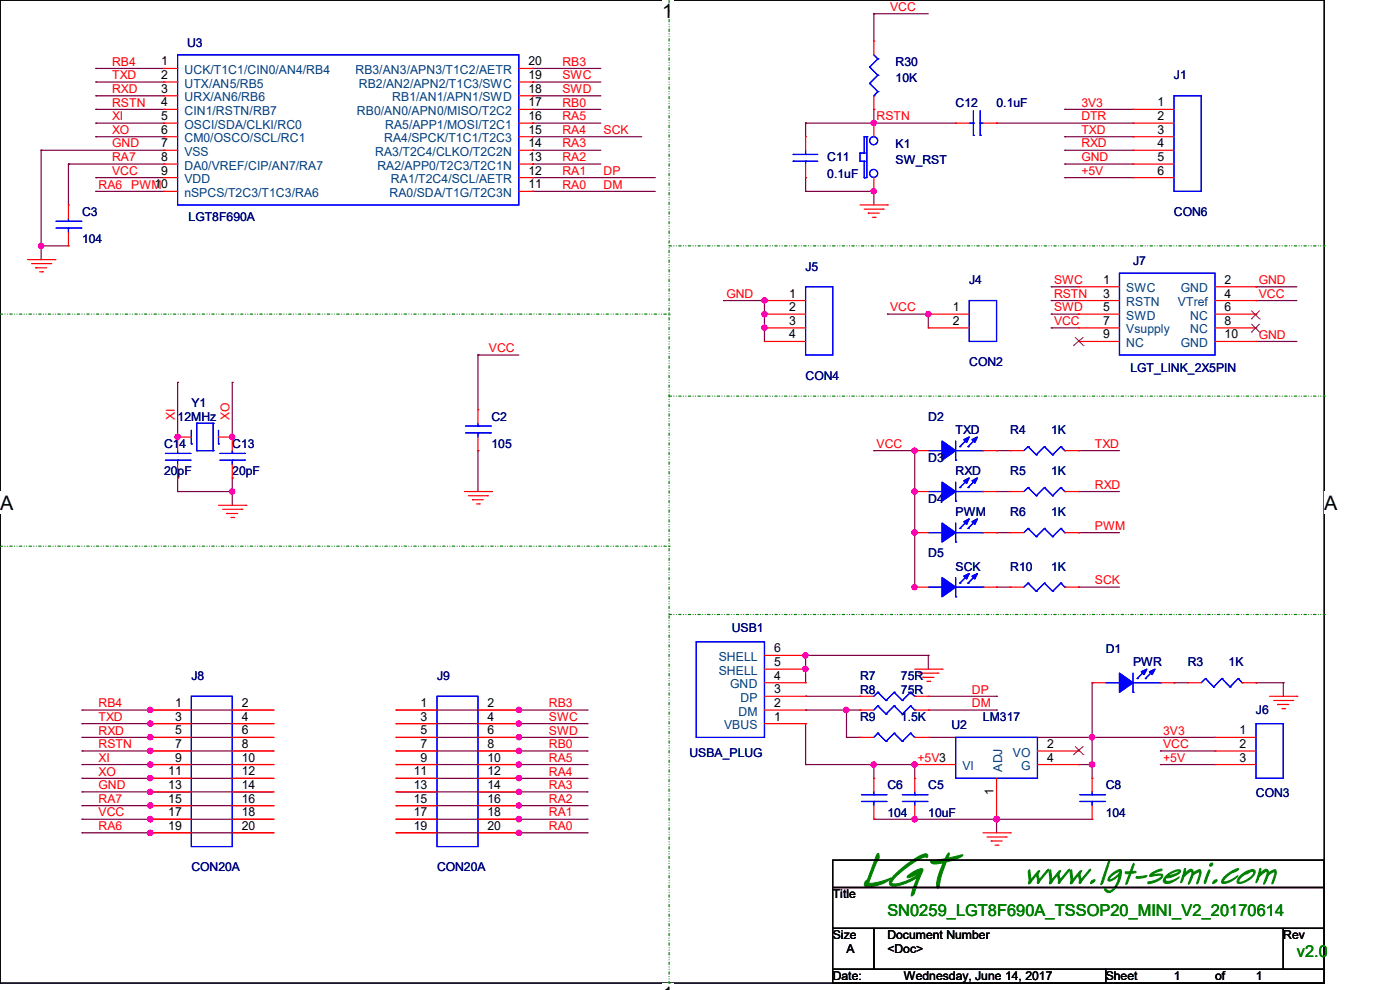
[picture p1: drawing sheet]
<svg xmlns="http://www.w3.org/2000/svg" width="297mm" height="210mm" viewBox="0 0 297 210" stroke-linecap="round" stroke-linejoin="round" font-family="sans-serif">
<path d="M0 0h280.9v208.5h-280.9z" fill="none" stroke="#000" stroke-width=".25"/>
<g fill="#fff">
<path d="M140.5 0h2.3v4.8h-2.3z"/>
<path d="M140.5 208.5h2.3v1.5h-2.3z"/>
<path d="M0 104.3h2.9v4.7h-2.9z"/>
<path d="M280.8 104.3h3v4.7h-3z"/>
</g>
<path d="M141.9 0v208.5M141.9 52.2h139M280.9 52.2h.1M0 66.6h141.9M141.9 66.6h.1M141.9 84h139M280.9 84h.1M0 115.9h141.9M141.9 115.9h.1M141.9 130.3h139M280.9 130.3h.1M141.9 208.5h.1" fill="none" stroke="#008000" stroke-width=".25" stroke-dasharray=".5 .5 0 .5 0 .5"/>
<g fill="none" stroke="#800040" stroke-width=".25">
<path d="M20.3 14.5h.1M20.3 17.4h.1M20.3 14.5h14.5M20.3 17.4h14.5M113 14.5h.1M113 17.4h.1M113 14.5h14.5M113 17.4h14.5M185.4 2.9h.1M185.4 2.9v5.8M185.4 2.9h11.5M8.7 31.9h.1"/>
<path d="M8.7 31.9h26.1M8.7 31.9v23.2M14.5 34.8h.1M14.5 34.8h20.3M14.5 34.8v8.7M20.3 20.3h.1M20.3 23.2h.1M20.3 26.1h.1M20.3 29h.1M20.3 37.7h.1M20.3 26.1h14.5M20.3 23.2h14.5"/>
<path d="M20.3 29h14.5M20.3 37.7h14.5M20.3 20.3h14.5M113 20.3h.1M113 23.2h.1M113 26.1h.1M113 29h.1M113 31.9h.1M113 34.8h.1M113 37.7h.1M113 26.1h14.5M113 23.2h14.5"/>
<path d="M113 29h23.1M113 31.9h14.5M113 34.8h14.5M113 37.7h26M113 20.3h14.5M170.9 26.1h.1M170.9 37.7h.1M170.9 26.1v2.9M170.9 37.7v2.9M170.9 26.1h31.8M185.4 23.2h.1M185.4 26.1h.1"/>
<path d="M185.4 23.2v2.9M211.4 26.1h.1M211.4 26.1h29M225.9 23.2h.1M225.9 29h.1M225.9 31.9h.1M225.9 34.8h.1M225.9 37.7h.1M225.9 23.2h14.5M225.9 29h14.5M225.9 31.9h14.5M225.9 34.8h14.5"/>
<path d="M225.9 37.7h14.5M8.7 52.2h.1M8.7 52.2h5.8M20.3 40.6h.1M20.3 40.6h14.5M113 40.6h.1M113 40.6h26M170.9 40.6h.1M170.9 40.6h14.5M185.4 40.6h.1M185.4 40.6v2.9M101.4 75.3h.1"/>
<path d="M101.4 75.3v11.6M101.4 75.3h8.7M153.5 63.8h.1M153.5 63.8h8.7M162.2 63.8h.1M162.2 69.6h.1M162.2 66.6h.1M162.2 63.8v8.6M188.3 66.6h.1M188.3 66.6h8.6M196.9 66.6h.1M196.9 66.6v3"/>
<path d="M223 66.6h.1M223 60.8h.1M223 69.6h.1M223 63.8h.1M223 66.6h5.8M223 63.8h5.8M223 60.8h5.8M223 69.6h5.8M266.4 72.4h.1M266.4 60.8h.1M266.4 63.8h.1M266.4 63.8h8.7"/>
<path d="M266.4 60.8h8.7M266.4 72.4h8.7M37.7 81.1h.1M37.7 81.1v11.6M49.3 81.1h.1M49.3 81.1v11.6M101.4 95.6h.1M101.4 95.6v8.7M185.4 95.6h.1M185.4 95.6h8.7M194.1 95.6h.1M194.1 95.6v28.9"/>
<path d="M211.4 95.6h.1M211.4 95.6h2.9M228.8 95.6h.1M228.8 95.6h8.7M37.7 101.4h.1M37.7 104.3h.1M37.7 101.4v2.9M37.7 104.3h11.6M49.3 101.4h.1M49.3 104.3h.1M49.3 101.4v5.8M194.1 113h.1"/>
<path d="M194.1 104.3h.1M211.4 104.3h.1M211.4 113h.1M211.4 104.3h2.9M211.4 113h2.9M228.8 104.3h.1M228.8 113h.1M228.8 104.3h8.7M228.8 113h8.7M170.9 139h.1M170.9 139v5.8M170.9 139h26"/>
<path d="M196.9 139h.1M196.9 139v2.9M211.4 124.5h.1M211.4 124.5h2.9M228.8 124.5h.1M228.8 124.5h8.7M17.4 150.6h.1M17.4 153.5h.1M17.4 156.4h.1M17.4 159.3h.1M17.4 156.4h40.6M17.4 159.3h40.6"/>
<path d="M17.4 150.6h40.6M17.4 153.5h40.6M31.9 150.6h.1M31.9 153.5h.1M31.9 156.4h.1M31.9 159.3h.1M84 156.4h40.5M84 159.3h40.5M84 150.6h40.5M84 153.5h40.5M110.1 150.6h.1M110.1 153.5h.1"/>
<path d="M110.1 156.4h.1M110.1 159.3h.1M124.5 150.6h.1M124.5 153.5h.1M124.5 156.4h.1M124.5 159.3h.1M170.9 141.9h.1M170.9 147.7h.1M170.9 153.5h.1M170.9 150.6h.1M170.9 153.5v8.7M170.9 150.6h11.6"/>
<path d="M170.9 147.7h11.6M179.6 150.6h.1M179.6 156.4h.1M179.6 156.4h2.9M179.6 150.6v5.8M182.5 156.4h.1M196.9 156.4h60.9M196.9 150.6h14.5M196.9 147.7h14.5M211.4 147.7h.1M211.4 150.6h.1M231.7 156.4h.1"/>
<path d="M231.7 144.8h.1M231.7 144.8v20.3M246.2 159.3h.1M246.2 159.3h11.6M249 144.8h.1M249 144.8h3M266.4 144.8h.1M266.4 144.8h5.8M272.2 144.8h.1M272.2 144.8v2.9M17.4 162.2h.1M17.4 165.1h.1"/>
<path d="M17.4 170.9h.1M17.4 168h.1M17.4 173.8h.1M17.4 176.7h.1M17.4 162.2h40.6M17.4 173.8h40.6M17.4 165.1h40.6M17.4 170.9h40.6M17.4 168h40.6M17.4 176.7h40.6M31.9 162.2h.1M31.9 165.1h.1"/>
<path d="M31.9 168h.1M31.9 170.9h.1M31.9 173.8h.1M31.9 176.7h.1M84 162.2h40.5M84 173.8h40.5M84 165.1h40.5M84 170.9h40.5M84 168h40.5M84 176.7h40.5M110.1 162.2h.1M110.1 165.1h.1"/>
<path d="M110.1 168h.1M110.1 170.9h.1M110.1 173.8h.1M110.1 176.7h.1M124.5 162.2h.1M124.5 165.1h.1M124.5 168h.1M124.5 170.9h.1M124.5 173.8h.1M124.5 176.7h.1M170.9 162.2h.1M170.9 162.2h23.2"/>
<path d="M185.4 162.2h.1M185.4 173.8h.1M185.4 173.8h46.3M185.4 162.2v2.9M194.1 162.2h.1M194.1 173.8h.1M194.1 162.2v2.9M211.4 173.8h.1M211.4 173.8v2.9M228.8 162.2h.1M228.8 162.2h2.9M231.7 162.2h.1"/>
<path d="M246.2 162.2h.1M246.2 162.2h11.6"/>
</g>
<g fill="#f0f" stroke="#f0f" stroke-width=".25">
<circle cx="170.9" cy="141.9" r=".55"/>
<circle cx="170.9" cy="139" r=".55"/>
<circle cx="185.3" cy="162.2" r=".55"/>
<circle cx="194" cy="162.2" r=".55"/>
<circle cx="211.4" cy="173.8" r=".56"/>
<circle cx="194" cy="173.8" r=".56"/>
<circle cx="196.9" cy="66.6" r=".55"/>
<circle cx="162.2" cy="63.7" r=".55"/>
<circle cx="162.2" cy="69.5" r=".55"/>
<circle cx="185.3" cy="26.1" r=".55"/>
<circle cx="185.3" cy="40.6" r=".55"/>
<circle cx="37.7" cy="92.7" r=".55"/>
<circle cx="49.2" cy="92.7" r=".55"/>
<circle cx="49.2" cy="104.3" r=".55"/>
<circle cx="194" cy="104.3" r=".55"/>
<circle cx="194" cy="95.6" r=".55"/>
<circle cx="194" cy="124.5" r=".55"/>
<circle cx="194" cy="112.9" r=".55"/>
<circle cx="231.7" cy="162.2" r=".56"/>
<circle cx="162.2" cy="66.6" r=".55"/>
<circle cx="231.7" cy="156.4" r=".56"/>
<circle cx="8.7" cy="52.2" r=".55"/>
<circle cx="31.9" cy="150.6" r=".55"/>
<circle cx="31.9" cy="153.5" r=".55"/>
<circle cx="31.9" cy="156.4" r=".55"/>
<circle cx="31.9" cy="159.3" r=".56"/>
<circle cx="31.9" cy="162.2" r=".55"/>
<circle cx="31.9" cy="165.1" r=".55"/>
<circle cx="31.9" cy="168" r=".55"/>
<circle cx="31.9" cy="170.9" r=".55"/>
<circle cx="31.9" cy="173.8" r=".56"/>
<circle cx="31.9" cy="176.7" r=".55"/>
<circle cx="110.1" cy="150.6" r=".55"/>
<circle cx="110.1" cy="153.5" r=".55"/>
<circle cx="110.1" cy="156.4" r=".55"/>
<circle cx="110.1" cy="159.3" r=".56"/>
<circle cx="110.1" cy="162.2" r=".55"/>
<circle cx="110.1" cy="165.1" r=".55"/>
<circle cx="110.1" cy="168" r=".55"/>
<circle cx="110.1" cy="170.9" r=".55"/>
<circle cx="110.1" cy="173.8" r=".56"/>
<circle cx="110.1" cy="176.7" r=".55"/>
<circle cx="179.5" cy="150.6" r=".55"/>
</g>
<g fill="none" stroke="#f00" stroke-width=".25">
<path d="M34.8 14.5h.1M34.8 17.4h.1M34.8 14.5h2.9M34.8 17.4h2.9M110.1 14.5h2.9M110.1 17.4h2.9M113 17.4h.1M113 14.5h.1M185.4 8.7h.1M185.4 8.7v2.9M34.8 20.3h.1M34.8 23.2h.1"/>
<path d="M34.8 26.1h.1M34.8 29h.1M34.8 31.9h.1M34.8 34.8h.1M34.8 37.7h.1M34.8 20.3h2.9M34.8 23.2h2.9M34.8 26.1h2.9M34.8 29h2.9M34.8 31.9h2.9M34.8 34.8h2.9M34.8 37.7h2.9"/>
<path d="M110.1 20.3h2.9M110.1 23.2h2.9M110.1 26.1h2.9M110.1 29h2.9M110.1 31.9h2.9M110.1 34.8h2.9M110.1 37.7h2.9M113 37.7h.1M113 34.8h.1M113 31.9h.1M113 29h.1M113 26.1h.1"/>
<path d="M113 23.2h.1M113 20.3h.1M170.9 37.7h.1M170.9 29h.1M170.9 29v2.9M170.9 34.8v2.9M185.4 26.1h.1M185.4 23.2h.1M185.4 20.3v2.9M185.4 26.1v2.9M185.4 37.7v2.9M202.7 26.1h.1"/>
<path d="M202.7 26.1h2.9M208.5 26.1h2.9M211.4 26.1h.1M240.4 23.2h.1M240.4 26.1h.1M240.4 29h.1M240.4 31.9h.1M240.4 34.8h.1M240.4 37.7h.1M240.4 23.2h8.6M240.4 26.1h8.6M240.4 29h8.6"/>
<path d="M240.4 31.9h8.6M240.4 34.8h8.6M240.4 37.7h8.6M5.8 55.1h5.8M6.7 55.9h4.1M7.6 56.8h.1M7.6 56.8h2.3M8.4 57.7h.6M9 57.7h.1M10.8 55.9h.1M11.6 55.1h.1M14.5 43.5h.1"/>
<path d="M14.5 52.2h.1M14.5 43.5v2.9M14.5 49.3v2.9M34.8 40.6h.1M34.8 40.6h2.9M110.1 40.6h2.9M113 40.6h.1M182.5 43.5h5.8M183.3 44.4h4.1M184.2 45.2h.1M184.2 45.2h2.3M185.1 46.1h.5"/>
<path d="M185.4 40.6h.1M185.6 46.1h.1M187.4 44.4h.1M188.3 43.5h.1M162.2 63.8h.1M162.2 66.6h.1M162.2 69.6h.1M162.2 72.4h.1M162.2 63.8h8.7M162.2 66.6h8.7M162.2 69.6h8.7M162.2 72.4h8.7"/>
<path d="M196.9 66.6h.1M196.9 69.6h.1M196.9 66.6h8.7M196.9 69.6h8.7M228.8 60.8h.1M228.8 63.8h.1M228.8 66.6h.1M228.8 69.6h.1M228.8 72.4h.1M228.8 63.8h8.7M228.8 66.6h8.7M228.8 69.6h8.7"/>
<path d="M228.8 72.4h8.7M228.8 60.8h8.7M257.8 63.8h8.6M257.8 66.6h8.6M257.8 69.6h8.6M257.8 72.4h8.6M257.8 60.8h8.6M266.4 60.8h.1M266.4 63.8h.1M266.4 66.6h.1M266.4 69.6h.1M266.4 72.4h.1"/>
<path d="M37.7 92.7h.1M37.7 92.7v2.9M37.7 98.5v2.9M37.7 92.7h2.9M46.4 92.7h2.9M49.3 92.7h.1M49.3 92.7v2.9M49.3 98.5v2.9M101.4 86.9h.1M101.4 95.6h.1M101.4 86.9v2.9M101.4 92.7v2.9"/>
<path d="M194.1 95.6h.1M194.1 95.6h2.8M208.5 95.6h2.9M211.4 95.6h.1M214.3 95.6h.1M214.3 95.6h2.9M225.9 95.6h2.9M228.8 95.6h.1M37.7 101.4h.1M46.4 107.2h5.8M47.2 108h4.1M48.1 108.9h.1"/>
<path d="M48.1 108.9h2.3M49 109.8h.6M49.3 101.4h.1M49.6 109.8h.1M51.3 108h.1M52.2 107.2h.1M98.5 104.3h5.8M99.4 105.2h4M100.2 106h.1M100.2 106h2.3M101.1 106.9h.6M101.7 106.9h.1"/>
<path d="M103.4 105.2h.1M104.3 104.3h.1M194.1 113h.1M194.1 104.3h.1M194.1 104.3h2.8M194.1 113h2.8M208.5 104.3h2.9M208.5 113h2.9M211.4 113h.1M211.4 104.3h.1M214.3 104.3h.1M214.3 113h.1"/>
<path d="M214.3 104.3h2.9M214.3 113h2.9M225.9 104.3h2.9M225.9 113h2.9M228.8 104.3h.1M228.8 113h.1M162.2 139h8.7M170.9 139h.1M194.1 124.5h.1M194.1 124.5h2.8M208.5 124.5h2.9M211.4 124.5h.1"/>
<path d="M214.3 124.5h.1M214.3 124.5h2.9M225.9 124.5h2.9M228.8 124.5h.1M31.9 150.6h.1M31.9 153.5h.1M31.9 156.4h.1M31.9 159.3h.1M31.9 150.6h8.7M31.9 153.5h8.7M31.9 156.4h8.7M31.9 159.3h8.7"/>
<path d="M49.3 150.6h8.7M49.3 153.5h8.7M49.3 156.4h8.7M49.3 159.3h8.7M58 150.6h.1M58 153.5h.1M58 156.4h.1M58 159.3h.1M84 150.6h.1M84 153.5h.1M84 156.4h.1M84 159.3h.1"/>
<path d="M84 150.6h8.7M84 153.5h8.7M84 156.4h8.7M84 159.3h8.7M101.4 150.6h8.7M101.4 153.5h8.7M101.4 156.4h8.7M101.4 159.3h8.7M110.1 150.6h.1M110.1 153.5h.1M110.1 156.4h.1M110.1 159.3h.1"/>
<path d="M162.2 141.9h8.7M162.2 147.7h8.7M162.2 144.8h8.7M162.2 150.6h8.7M162.2 153.5h8.7M170.9 153.5h.1M170.9 150.6h.1M170.9 147.7h.1M170.9 144.8h.1M170.9 141.9h.1M182.5 147.7h.1M182.5 150.6h.1"/>
<path d="M182.5 156.4h.1M182.5 147.7h2.9M182.5 150.6h2.9M182.5 156.4h2.9M194.1 141.9h5.8M194.1 147.7h2.8M194.1 150.6h2.8M194.1 156.4h2.8M194.9 142.8h4.1M195.8 143.7h.1M195.8 143.7h2.3M196.6 144.5h.6"/>
<path d="M196.9 147.7h.1M196.9 150.6h.1M196.9 156.4h.1M197.2 144.5h.1M199 142.8h.1M199.9 141.9h.1M220.1 159.3h8.7M228.8 159.3h.1M231.7 144.8h.1M231.7 144.8h2.9M246.2 144.8h2.8M249 144.8h.1"/>
<path d="M252 144.8h.1M252 144.8h2.8M257.8 156.4h.1M257.8 159.3h.1M257.8 156.4h8.6M257.8 159.3h8.6M263.5 144.8h2.9M266.4 144.8h.1M269.3 147.7h5.8M270.2 148.6h4M271.1 149.4h.1M271.1 149.4h2.3"/>
<path d="M271.9 150.3h.6M272.5 150.3h.1M274.2 148.6h.1M275.1 147.7h.1M31.9 162.2h.1M31.9 165.1h.1M31.9 168h.1M31.9 170.9h.1M31.9 173.8h.1M31.9 176.7h.1M31.9 176.7h8.7M31.9 162.2h8.7"/>
<path d="M31.9 165.1h8.7M31.9 168h8.7M31.9 170.9h8.7M31.9 173.8h8.7M49.3 176.7h8.7M49.3 162.2h8.7M49.3 165.1h8.7M49.3 168h8.7M49.3 170.9h8.7M49.3 173.8h8.7M58 162.2h.1M58 165.1h.1"/>
<path d="M58 168h.1M58 170.9h.1M58 173.8h.1M58 176.7h.1M84 162.2h.1M84 165.1h.1M84 168h.1M84 170.9h.1M84 173.8h.1M84 176.7h.1M84 176.7h8.7M84 162.2h8.7"/>
<path d="M84 165.1h8.7M84 168h8.7M84 170.9h8.7M84 173.8h8.7M101.4 176.7h8.7M101.4 162.2h8.7M101.4 165.1h8.7M101.4 168h8.7M101.4 170.9h8.7M101.4 173.8h8.7M110.1 162.2h.1M110.1 165.1h.1"/>
<path d="M110.1 168h.1M110.1 170.9h.1M110.1 173.8h.1M110.1 176.7h.1M185.4 165.1h.1M185.4 173.8h.1M185.4 165.1v2.9M185.4 170.9v2.9M194.1 162.2h.1M194.1 165.1h.1M194.1 173.8h.1M194.1 162.2h8.6"/>
<path d="M194.1 165.1v2.9M194.1 170.9v2.9M208.5 176.7h5.8M209.4 177.5h4M210.3 178.4h.1M210.3 178.4h2.3M211.1 179.3h.6M211.4 173.8h.1M211.4 165.1v8.7M211.7 179.3h.1M213.4 177.5h.1M214.3 176.7h.1"/>
<path d="M220.1 162.2h8.7M228.8 162.2h.1M231.7 165.1h.1M231.7 173.8h.1M231.7 165.1v2.9M231.7 170.9v2.9M257.8 162.2h.1M257.8 162.2h8.6"/>
</g>
<path d="M176.7 182.5h104.2v5.8h-104.2zM176.7 188.3h104.2v8.6h-104.2zM176.7 196.9h8.7v8.7h-8.7zM185.4 196.9h86.8v8.7h-86.8zM272.2 196.9h8.7v8.7h-8.7zM176.7 205.6h57.9v2.9h-57.9zM234.6 205.6h46.3v2.9h-46.3z" fill="none" stroke="#000" stroke-width=".25"/>
<g fill="none" stroke="#00f" stroke-width=".25">
<path d="M37.7 11.6h72.4v31.9h-72.4zM184.5 14.2h.1M184.5 17.7h.1M184.5 14.2l1.7 1.8M184.5 17.7l1.7 1.7M185.4 11.6l.8 .9M186.2 12.5h.1M186.2 16h.1M186.2 19.4h.1M186.2 12.5l-1.7 1.7M186.2 16l-1.7 1.7M186.2 19.4l-.8 .9"/>
<path d="M168.3 32.8h.1M168.3 34.2h.1M168.3 32.8h5.2M168.3 34.2h5.2M170.9 34.2h.1M170.9 32.8h.1M170.9 31.9v.9M170.9 34.2v.6M182.5 32.5h.1M182.5 34.2h.1M182.5 34.2h.8M182.5 32.5h.8"/>
<path d="M182.5 32.5v1.7M183.3 29h.1M183.3 32.5h.1M183.3 34.2h.1M183.3 37.7h.1M183.3 29h.6M183.3 29v3.5M183.3 34.2v3.5M183.9 29h.1M183.9 29v8.7h-.6M185.4 20.3h.1M205.6 26.1h.9"/>
<path d="M206.5 28.7h.1M206.5 26.1h.1M206.5 23.5v5.2M207.9 26.1h.1M207.9 28.7h.1M207.9 26.1h.6M207.9 23.5v5.2M249 20.3h5.8v20.3h-5.8zM11.9 48.4h5.2M11.9 46.9h5.2M14.5 46.9h.1M14.5 48.4h.1"/>
<path d="M14.5 46.4v.5M14.5 48.4v.9M17.1 48.4h.1M17.1 46.9h.1M237.5 58h20.3v17.3h-20.3zM170.9 60.8h5.8v14.5h-5.8zM205.6 63.8h5.8v8.6h-5.8zM35.1 97.6h5.2M35.1 96.2h5.2M37.7 96.2h.1M37.7 97.6h.1M37.7 95.6v.6"/>
<path d="M37.7 97.6v.9M40.3 97.6h.1M40.3 96.2h.1M40.6 94.1h.1M40.6 91.3v2.8M41.7 95.6h.1M41.7 89.8h.1M41.7 95.6h3.5M41.7 89.8v5.8M41.7 89.8h3.5M45.2 95.6h.1M45.2 89.8h.1"/>
<path d="M45.2 89.8v5.8M46.4 94.1h.1M46.4 91.3v2.8M46.7 97.6h5.2M46.7 96.2h5.2M49.3 96.2h.1M49.3 97.6h.1M49.3 95.6v.6M49.3 97.6v.9M51.9 97.6h.1M51.9 96.2h.1M98.8 91.8h5.2"/>
<path d="M98.8 90.4h5.2M101.4 90.4h.1M101.4 91.8h.1M101.4 89.8v.6M101.4 91.8v.9M104 91.8h.1M104 90.4h.1M196.9 95.6h3M199.9 95.6h.1M202.7 97.6h.1M202.7 93.6v4M202.7 95.6h5.8"/>
<path d="M203.6 94.7h.1M205.4 94.7h.1M205.4 93l-1.8 1.7M207.1 93l-1.7 1.7M208.5 95.6h.1M218.1 94.7h.1M218.1 94.7l-.9 .9M218.1 94.7l1.7 1.8M219.8 96.5h.1M221.6 94.7h.1M221.6 94.7l-1.8 1.8M221.6 94.7l1.7 1.8"/>
<path d="M223.3 96.5h.1M225 94.7h.1M225 94.7l-1.7 1.8M225 94.7l.9 .9M225.9 95.6h.1M196.9 113h3M196.9 104.3h3M199.9 113h.1M199.9 104.3h.1M202.7 115h.1M202.7 106.3h.1M202.7 102.3v4"/>
<path d="M202.7 111v4M202.7 113h5.8M202.7 104.3h5.8M203.6 112.1h.1M203.6 103.4h.1M205.4 112.1h.1M205.4 103.4h.1M205.4 110.4l-1.8 1.7M205.4 101.7l-1.8 1.7M207.1 110.4l-1.7 1.7M207.1 101.7l-1.7 1.7M208.5 113h.1"/>
<path d="M208.5 104.3h.1M218.1 103.4h.1M218.1 112.1h.1M218.1 103.4l-.9 .9M218.1 103.4l1.7 1.8M218.1 112.1l-.9 .9M218.1 112.1l1.7 1.7M219.8 105.2h.1M219.8 113.8h.1M221.6 103.4h.1M221.6 112.1h.1M221.6 103.4l-1.8 1.8"/>
<path d="M221.6 103.4l1.7 1.8M221.6 112.1l-1.8 1.7M221.6 112.1l1.7 1.7M223.3 105.2h.1M223.3 113.8h.1M225 103.4h.1M225 112.1h.1M225 103.4l-1.7 1.8M225 103.4l.9 .9M225 112.1l-1.7 1.7M225 112.1l.9 .9M225.9 104.3h.1"/>
<path d="M225.9 113h.1M147.7 136.1h14.5v20.3h-14.5zM196.9 124.5h3M199.9 124.5h.1M202.7 126.6h.1M202.7 122.5v4.1M202.7 124.5h5.8M203.6 123.7h.1M205.4 123.7h.1M205.4 122l-1.8 1.7M207.1 122l-1.7 1.7M208.5 124.5h.1"/>
<path d="M218.1 123.7h.1M218.1 123.7l-.9 .8M218.1 123.7l1.7 1.7M219.8 125.4h.1M221.6 123.7h.1M221.6 123.7l-1.8 1.7M221.6 123.7l1.7 1.7M223.3 125.4h.1M225 123.7h.1M225 123.7l-1.7 1.7M225 123.7l.9 .8M225.9 124.5h.1"/>
<path d="M40.6 147.7h8.7v31.9h-8.7zM92.7 147.7h8.7v31.9h-8.7zM186.2 146.9h.1M186.2 149.7h.1M186.2 155.5h.1M186.2 146.9l-.8 .8M186.2 146.9l1.8 1.7M186.2 149.7l-.8 .9M186.2 149.7l1.8 1.8M186.2 155.5l-.8 .9M186.2 155.5l1.8 1.8M188 148.6h.1"/>
<path d="M188 151.5h.1M188 157.3h.1M189.7 146.9h.1M189.7 149.7h.1M189.7 155.5h.1M189.7 146.9l-1.7 1.7M189.7 146.9l1.7 1.7M189.7 149.7l-1.7 1.8M189.7 149.7l1.7 1.8M189.7 155.5l-1.7 1.8M189.7 155.5l1.7 1.8M191.4 148.6h.1"/>
<path d="M191.4 151.5h.1M191.4 157.3h.1M193.2 146.9h.1M193.2 149.7h.1M193.2 155.5h.1M193.2 146.9l-1.8 1.7M193.2 146.9l.9 .8M193.2 149.7l-1.8 1.8M193.2 149.7l.9 .9M193.2 155.5l-1.8 1.8M193.2 155.5l.9 .9M194.1 147.7h.1"/>
<path d="M194.1 150.6h.1M194.1 156.4h.1M202.7 156.4h17.4v8.7h-17.4zM234.6 144.8h2.9M237.5 144.8h.1M240.4 146.9h.1M240.4 142.8v4.1M240.4 144.8h5.8M241.3 143.9h.1M243 143.9h.1M243 142.2l-1.7 1.7M244.7 142.2l-1.7 1.7"/>
<path d="M246.2 144.8h.1M255.7 143.9h.1M255.7 143.9l-.9 .9M255.7 143.9l1.8 1.8M257.5 145.7h.1M259.2 143.9h.1M259.2 143.9l-1.7 1.8M259.2 143.9l1.7 1.8M260.9 145.7h.1M262.7 143.9h.1M262.7 143.9l-1.8 1.8M262.7 143.9l.8 .9"/>
<path d="M263.5 144.8h.1M266.4 153.5h5.8v11.6h-5.8zM182.8 170h5.2M182.8 168.6h5.2M185.4 168.6h.1M185.4 170h.1M185.4 168v.6M185.4 170v.9M188 170h.1M188 168.6h.1M191.4 170h5.2M191.4 168.6h5.2"/>
<path d="M194.1 168.6h.1M194.1 170h.1M194.1 168v.6M194.1 170v.9M196.6 170h.1M196.6 168.6h.1M229.1 170h5.2M229.1 168.6h5.2M231.7 168.6h.1M231.7 170h.1M231.7 168v.6M231.7 170v.9"/>
<path d="M234.3 170h.1M234.3 168.6h.1"/>
<circle cx="185.3" cy="29.8" r=".85"/>
<circle cx="185.3" cy="36.8" r=".85"/>
</g>
<g fill="#00f" stroke="#00f" stroke-width=".25">
<path d="M237.5 142.8l2.9 2-2.9 2.1z" fill-rule="evenodd"/>
<path d="M243.8 142.5l1.2-.6-.6 1.2z" fill-rule="evenodd"/>
<path d="M242.1 142.5l1.2-.6-.6 1.2z" fill-rule="evenodd"/>
<path d="M237.5 142.8l2.9 2-2.9 2.1z" fill-rule="evenodd"/>
<path d="M243.8 142.5l1.2-.6-.6 1.2z" fill-rule="evenodd"/>
<path d="M242.1 142.5l1.2-.6-.6 1.2z" fill-rule="evenodd"/>
<path d="M199.9 111l2.8 2-2.8 2z" fill-rule="evenodd"/>
<path d="M206.2 110.7l1.1-.6-.5 1.2z" fill-rule="evenodd"/>
<path d="M204.5 110.7l1.1-.6-.5 1.2z" fill-rule="evenodd"/>
<path d="M199.9 111l2.8 2-2.8 2z" fill-rule="evenodd"/>
<path d="M206.2 110.7l1.1-.6-.5 1.2z" fill-rule="evenodd"/>
<path d="M204.5 110.7l1.1-.6-.5 1.2z" fill-rule="evenodd"/>
<path d="M199.9 122.5l2.8 2-2.8 2.1z" fill-rule="evenodd"/>
<path d="M206.2 122.2l1.1-.5-.5 1.1z" fill-rule="evenodd"/>
<path d="M204.5 122.2l1.1-.5-.5 1.1z" fill-rule="evenodd"/>
<path d="M199.9 122.5l2.8 2-2.8 2.1z" fill-rule="evenodd"/>
<path d="M206.2 122.2l1.1-.5-.5 1.1z" fill-rule="evenodd"/>
<path d="M204.5 122.2l1.1-.5-.5 1.1z" fill-rule="evenodd"/>
<path d="M199.9 93.6l2.8 2-2.8 2z" fill-rule="evenodd"/>
<path d="M206.2 93.3l1.1-.6-.5 1.2z" fill-rule="evenodd"/>
<path d="M204.5 93.3l1.1-.6-.5 1.2z" fill-rule="evenodd"/>
<path d="M199.9 93.6l2.8 2-2.8 2z" fill-rule="evenodd"/>
<path d="M206.2 93.3l1.1-.6-.5 1.2z" fill-rule="evenodd"/>
<path d="M204.5 93.3l1.1-.6-.5 1.2z" fill-rule="evenodd"/>
<path d="M199.9 102.3l2.8 2-2.8 2z" fill-rule="evenodd"/>
<path d="M206.2 102l1.1-.6-.5 1.1z" fill-rule="evenodd"/>
<path d="M204.5 102l1.1-.6-.5 1.1z" fill-rule="evenodd"/>
<path d="M199.9 102.3l2.8 2-2.8 2z" fill-rule="evenodd"/>
<path d="M206.2 102l1.1-.6-.5 1.1z" fill-rule="evenodd"/>
<path d="M204.5 102l1.1-.6-.5 1.1z" fill-rule="evenodd"/>
</g>
<g fill="none" stroke="#804000" stroke-width=".21">
<path d="M227.7 73.3h.1M228.1 71.5l1.7 1.8M229.8 73.3h.1M229.8 71.5l-2.1 1.8M265.5 67.7h.1M265.5 70.5h.1M265.5 65.9l1.7 1.8M265.5 68.7l1.7 1.8M267.2 67.7h.1M267.2 70.5h.1M267.2 65.9l-1.7 1.8M267.2 68.7l-1.7 1.8"/>
<path d="M228.1 158.3l1.7 1.8M229.8 158.3l-2.1 1.8M227.7 160.1h.1M229.8 160.1h.1"/>
</g>
<text font-size="10.7" fill="#008000" x="182.5" y="187.7">LGT</text>
<text font-size="6.4" fill="#008000" x="217.2" y="187.3">www.lgt-semi.com</text>
<g font-size="4.2">
<text x="140.5" y="3.9">1</text>
<text x="0" y="108.1">A</text>
<text x="280.9" y="108.1">A</text>
</g>
<g font-size="3.5" fill="#008000">
<text x="188.3" y="194.2">SN0259_LGT8F690A_TSSOP20_MINI_V2_20170614</text>
<text x="275.1" y="202.9">v2.0</text>
</g>
<g font-size="2.6" fill="#f00">
<text x="188.8" y="2.3">VCC</text>
<text x="23.8" y="13.9">RB4</text>
<text x="23.8" y="16.8">TXD</text>
<text x="119.3" y="13.9">RB3</text>
<text x="119.3" y="16.8">SWC</text>
<text x="23.8" y="19.7">RXD</text>
<text x="23.8" y="22.6">RSTN</text>
<text x="119.3" y="19.7">SWD</text>
<text x="119.3" y="22.6">RB0</text>
<text x="229.4" y="22.6">3V3</text>
<text x="23.8" y="25.5">XI</text>
<text x="23.8" y="28.4">XO</text>
<text x="119.3" y="25.5">RA5</text>
<text x="119.3" y="28.4">RA4</text>
<text x="128.1" y="28.4">SCK</text>
<text x="186" y="25.5">RSTN</text>
<text x="229.4" y="25.5">DTR</text>
<text x="229.4" y="28.4">TXD</text>
<text x="23.8" y="31.3">GND</text>
<text x="23.8" y="34.2">RA7</text>
<text x="119.3" y="31.3">RA3</text>
<text x="119.3" y="34.2">RA2</text>
<text x="229.4" y="31.3">RXD</text>
<text x="229.4" y="34.2">GND</text>
<text x="20.9" y="40">RA6</text>
<text x="23.8" y="37.1">VCC</text>
<text x="27.9" y="40">PWM</text>
<text x="119.3" y="37.1">RA1</text>
<text x="119.3" y="40">RA0</text>
<text x="128.1" y="37.1">DP</text>
<text x="128.1" y="40">DM</text>
<text x="229.4" y="37.1">+5V</text>
<text x="154.1" y="63.2">GND</text>
<text x="223.6" y="60.2">SWC</text>
<text x="223.6" y="63.2">RSTN</text>
<text x="267" y="60.2">GND</text>
<text x="267" y="63.2">VCC</text>
<text x="188.8" y="66">VCC</text>
<text x="223.6" y="66">SWD</text>
<text x="223.6" y="69">VCC</text>
<text x="267" y="71.8">GND</text>
<text x="103.7" y="74.7">VCC</text>
<text x="37.1" y="89.2" transform="rotate(-90 37.1 89.2)">XI</text>
<text x="48.7" y="89.2" transform="rotate(-90 48.7 89.2)">XO</text>
<text x="186" y="95">VCC</text>
<text x="232.3" y="95">TXD</text>
<text x="232.3" y="103.7">RXD</text>
<text x="232.3" y="112.4">PWM</text>
<text x="232.3" y="124">SCK</text>
<text x="206.2" y="147.1">DP</text>
<text x="20.9" y="150">RB4</text>
<text x="20.9" y="152.9">TXD</text>
<text x="20.9" y="155.8">RXD</text>
<text x="116.5" y="150">RB3</text>
<text x="116.5" y="152.9">SWC</text>
<text x="116.5" y="155.8">SWD</text>
<text x="206.2" y="150">DM</text>
<text x="246.8" y="155.8">3V3</text>
<text x="20.9" y="158.7">RSTN</text>
<text x="20.9" y="161.6">XI</text>
<text x="116.5" y="158.7">RB0</text>
<text x="116.5" y="161.6">RA5</text>
<text x="194.6" y="161.6">+5V3</text>
<text x="246.8" y="158.7">VCC</text>
<text x="246.8" y="161.6">+5V</text>
<text x="20.9" y="164.5">XO</text>
<text x="20.9" y="167.4">GND</text>
<text x="116.5" y="164.5">RA4</text>
<text x="116.5" y="167.4">RA3</text>
<text x="20.9" y="170.3">RA7</text>
<text x="20.9" y="173.2">VCC</text>
<text x="116.5" y="170.3">RA2</text>
<text x="116.5" y="173.2">RA1</text>
<text x="20.9" y="176.1">RA6</text>
<text x="116.5" y="176.1">RA0</text>
</g>
<g font-size="2.6" fill="#000080">
<text x="39.7" y="9.9">U3</text>
<text x="190" y="14">R30</text>
<text x="190" y="17.4">10K</text>
<text x="249" y="16.8">J1</text>
<text x="202.7" y="22.6">C12</text>
<text x="211.4" y="22.6">0.1uF</text>
<text x="175.5" y="34.2">C11</text>
<text x="190" y="31.3">K1</text>
<text x="190" y="34.8">SW_RST</text>
<text x="175.5" y="37.7">0.1uF</text>
<text x="17.4" y="45.8">C3</text>
<text x="40" y="46.9">LGT8F690A</text>
<text x="249" y="45.8">CON6</text>
<text x="17.4" y="51.6">104</text>
<text x="170.9" y="57.4">J5</text>
<text x="240.4" y="56.2">J7</text>
<text x="205.6" y="60.3">J4</text>
<text x="205.6" y="77.6">CON2</text>
<text x="170.9" y="80.6">CON4</text>
<text x="239.8" y="78.8">LGT_LINK_2X5PIN</text>
<text x="37.7" y="89.2">12MHz</text>
<text x="40.6" y="86.4">Y1</text>
<text x="104.3" y="89.2">C2</text>
<text x="196.9" y="89.2">D2</text>
<text x="34.8" y="95">C14</text>
<text x="49.3" y="95">C13</text>
<text x="104.3" y="95">105</text>
<text x="202.7" y="92.1">TXD</text>
<text x="214.3" y="92.1">R4</text>
<text x="223" y="92.1">1K</text>
<text x="34.8" y="100.8">20pF</text>
<text x="49.3" y="100.8">20pF</text>
<text x="196.9" y="97.9">D3</text>
<text x="202.7" y="100.8">RXD</text>
<text x="214.3" y="100.8">R5</text>
<text x="223" y="100.8">1K</text>
<text x="196.9" y="106.6">D4</text>
<text x="202.7" y="109.5">PWM</text>
<text x="214.3" y="109.5">R6</text>
<text x="223" y="109.5">1K</text>
<text x="196.9" y="118.2">D5</text>
<text x="202.7" y="121.1">SCK</text>
<text x="214.3" y="121.1">R10</text>
<text x="223" y="121.1">1K</text>
<text x="155.2" y="134.1">USB1</text>
<text x="234.6" y="138.5">D1</text>
<text x="240.4" y="141.4">PWR</text>
<text x="252" y="141.4">R3</text>
<text x="260.6" y="141.4">1K</text>
<text x="40.6" y="144.3">J8</text>
<text x="92.7" y="144.3">J9</text>
<text x="182.5" y="144.3">R7</text>
<text x="182.5" y="147.2">R8</text>
<text x="191.1" y="144.3">75R</text>
<text x="191.1" y="147.2">75R</text>
<text x="182.5" y="153">R9</text>
<text x="191.1" y="153">1.5K</text>
<text x="201.8" y="154.7">U2</text>
<text x="208.5" y="153">LM317</text>
<text x="266.4" y="151.5">J6</text>
<text x="146.3" y="160.5">USBA_PLUG</text>
<text x="188.3" y="167.4">C6</text>
<text x="196.9" y="167.4">C5</text>
<text x="234.6" y="167.4">C8</text>
<text x="188.3" y="173.2">104</text>
<text x="196.9" y="173.2">10uF</text>
<text x="234.6" y="173.2">104</text>
<text x="266.4" y="169.2">CON3</text>
<text x="40.6" y="184.8">CON20A</text>
<text x="92.7" y="184.8">CON20A</text>
</g>
<g font-size="2.6">
<text x="34.2" y="13.9">1</text>
<text x="34.2" y="16.8">2</text>
<text x="112.1" y="16.8">19</text>
<text x="112.1" y="13.9">20</text>
<text x="34.2" y="19.7">3</text>
<text x="34.2" y="22.6">4</text>
<text x="112.1" y="22.6">17</text>
<text x="112.1" y="19.7">18</text>
<text x="245.6" y="22.6">1</text>
<text x="34.2" y="25.5">5</text>
<text x="34.2" y="28.4">6</text>
<text x="112.1" y="28.4">15</text>
<text x="112.1" y="25.5">16</text>
<text x="245.6" y="25.5">2</text>
<text x="245.6" y="28.4">3</text>
<text x="34.2" y="31.2">7</text>
<text x="34.2" y="34.2">8</text>
<text x="112.1" y="34.2">13</text>
<text x="112.1" y="31.2">14</text>
<text x="245.6" y="31.2">4</text>
<text x="245.6" y="34.2">5</text>
<text x="32.8" y="40">10</text>
<text x="34.2" y="37">9</text>
<text x="112.1" y="40">11</text>
<text x="112.1" y="37">12</text>
<text x="245.6" y="37">6</text>
<text x="167.4" y="63.1">1</text>
<text x="167.4" y="66">2</text>
<text x="202.1" y="66">1</text>
<text x="234" y="60.2">1</text>
<text x="234" y="63.1">3</text>
<text x="234" y="66">5</text>
<text x="259.8" y="60.2">2</text>
<text x="259.8" y="63.1">4</text>
<text x="259.8" y="66">6</text>
<text x="167.4" y="68.9">3</text>
<text x="167.4" y="71.8">4</text>
<text x="202.1" y="68.9">2</text>
<text x="234" y="68.9">7</text>
<text x="234" y="71.8">9</text>
<text x="259.8" y="68.9">8</text>
<text x="259.8" y="71.8">10</text>
<text x="164.2" y="141.3">5</text>
<text x="164.2" y="138.4">6</text>
<text x="37.1" y="150">1</text>
<text x="51.3" y="150">2</text>
<text x="89.2" y="150">1</text>
<text x="103.4" y="150">2</text>
<text x="164.2" y="150">2</text>
<text x="164.2" y="147.1">3</text>
<text x="164.2" y="144.2">4</text>
<text x="37.1" y="152.9">3</text>
<text x="37.1" y="155.8">5</text>
<text x="51.3" y="152.9">4</text>
<text x="51.3" y="155.8">6</text>
<text x="89.2" y="152.9">3</text>
<text x="89.2" y="155.8">5</text>
<text x="103.4" y="152.9">4</text>
<text x="103.4" y="155.8">6</text>
<text x="164.2" y="152.9">1</text>
<text x="263" y="155.8">1</text>
<text x="37.1" y="158.7">7</text>
<text x="37.1" y="161.5">9</text>
<text x="51.3" y="158.7">8</text>
<text x="51.3" y="161.5">10</text>
<text x="89.2" y="158.7">7</text>
<text x="89.2" y="161.5">9</text>
<text x="103.4" y="158.7">8</text>
<text x="103.4" y="161.5">10</text>
<text x="222.1" y="158.7">2</text>
<text x="222.1" y="161.5">4</text>
<text x="263" y="158.7">2</text>
<text x="263" y="161.5">3</text>
<text x="35.7" y="164.5">11</text>
<text x="35.7" y="167.3">13</text>
<text x="51.3" y="164.5">12</text>
<text x="51.3" y="167.3">14</text>
<text x="87.8" y="164.5">11</text>
<text x="87.8" y="167.3">13</text>
<text x="103.4" y="164.5">12</text>
<text x="103.4" y="167.3">14</text>
<text x="35.7" y="170.3">15</text>
<text x="35.7" y="173.1">17</text>
<text x="51.3" y="170.3">16</text>
<text x="51.3" y="173.1">18</text>
<text x="87.8" y="170.3">15</text>
<text x="87.8" y="173.1">17</text>
<text x="103.4" y="170.3">16</text>
<text x="103.4" y="173.1">18</text>
<text x="210.8" y="168.6" transform="rotate(-90 210.8 168.6)">1</text>
<text x="35.7" y="176">19</text>
<text x="51.3" y="176">20</text>
<text x="87.8" y="176">19</text>
<text x="103.4" y="176">20</text>
<text x="176.7" y="190.6">Title</text>
<text x="176.7" y="199.3">Size</text>
<text x="179.6" y="202.2">A</text>
<text x="188.3" y="199.3">Document Number</text>
<text x="188.3" y="202.2">&lt;Doc&gt;</text>
<text x="272.2" y="199.3">Rev</text>
<text x="176.7" y="207.9">Date:</text>
<text x="191.7" y="207.9">Wednesday, June 14, 2017</text>
<text x="234.6" y="207.9">Sheet</text>
<text x="249" y="207.9">1</text>
<text x="257.8" y="207.9">of</text>
<text x="266.4" y="207.9">1</text>
</g>
<g font-size="2.6" fill="#004080">
<text x="39.1" y="15.7">UCK/T1C1/CIN0/AN4/RB4</text>
<text x="75.4" y="15.7">RB3/AN3/APN3/T1C2/AETR</text>
<text x="39.1" y="18.6">UTX/AN5/RB5</text>
<text x="39.1" y="21.5">URX/AN6/RB6</text>
<text x="76.1" y="18.6">RB2/AN2/APN2/T1C3/SWC</text>
<text x="83.2" y="21.5">RB1/AN1/APN1/SWD</text>
<text x="39.1" y="24.4">CIN1/RSTN/RB7</text>
<text x="39.1" y="27.3">OSCI/SDA/CLKI/RC0</text>
<text x="75.7" y="24.4">RB0/AN0/APN0/MISO/T2C2</text>
<text x="81.7" y="27.3">RA5/APP1/MOSI/T2C1</text>
<text x="39.1" y="30.2">CM0/OSCO/SCL/RC1</text>
<text x="39.1" y="33.1">VSS</text>
<text x="39.1" y="36">DA0/VREF/CIP/AN7/RA7</text>
<text x="79.6" y="33.1">RA3/T2C4/CLKO/T2C2N</text>
<text x="80.1" y="36">RA2/APP0/T2C3/T2C1N</text>
<text x="81.5" y="30.2">RA4/SPCK/T1C1/T2C3</text>
<text x="39.1" y="38.9">VDD</text>
<text x="39.1" y="41.8">nSPCS/T2C3/T1C3/RA6</text>
<text x="82.6" y="41.8">RA0/SDA/T1G/T2C3N</text>
<text x="82.9" y="38.9">RA1/T2C4/SCL/AETR</text>
<text x="238.9" y="62">SWC</text>
<text x="238.9" y="64.9">RSTN</text>
<text x="249.9" y="64.9">VTref</text>
<text x="250.5" y="62">GND</text>
<text x="238.9" y="67.8">SWD</text>
<text x="238.9" y="70.7">Vsupply</text>
<text x="252.5" y="67.8">NC</text>
<text x="252.5" y="70.7">NC</text>
<text x="238.9" y="73.6">NC</text>
<text x="250.5" y="73.6">GND</text>
<text x="152.5" y="143.1">SHELL</text>
<text x="152.5" y="140.2">SHELL</text>
<text x="154.9" y="146">GND</text>
<text x="157.1" y="148.9">DP</text>
<text x="153.6" y="154.7">VBUS</text>
<text x="156.7" y="151.8">DM</text>
<text x="214.9" y="160.5">VO</text>
<text x="204.2" y="163.4">VI</text>
<text x="212.6" y="163.7" transform="rotate(-90 212.6 163.7)">ADJ</text>
<text x="216.6" y="163.4">G</text>
</g>
</svg>
